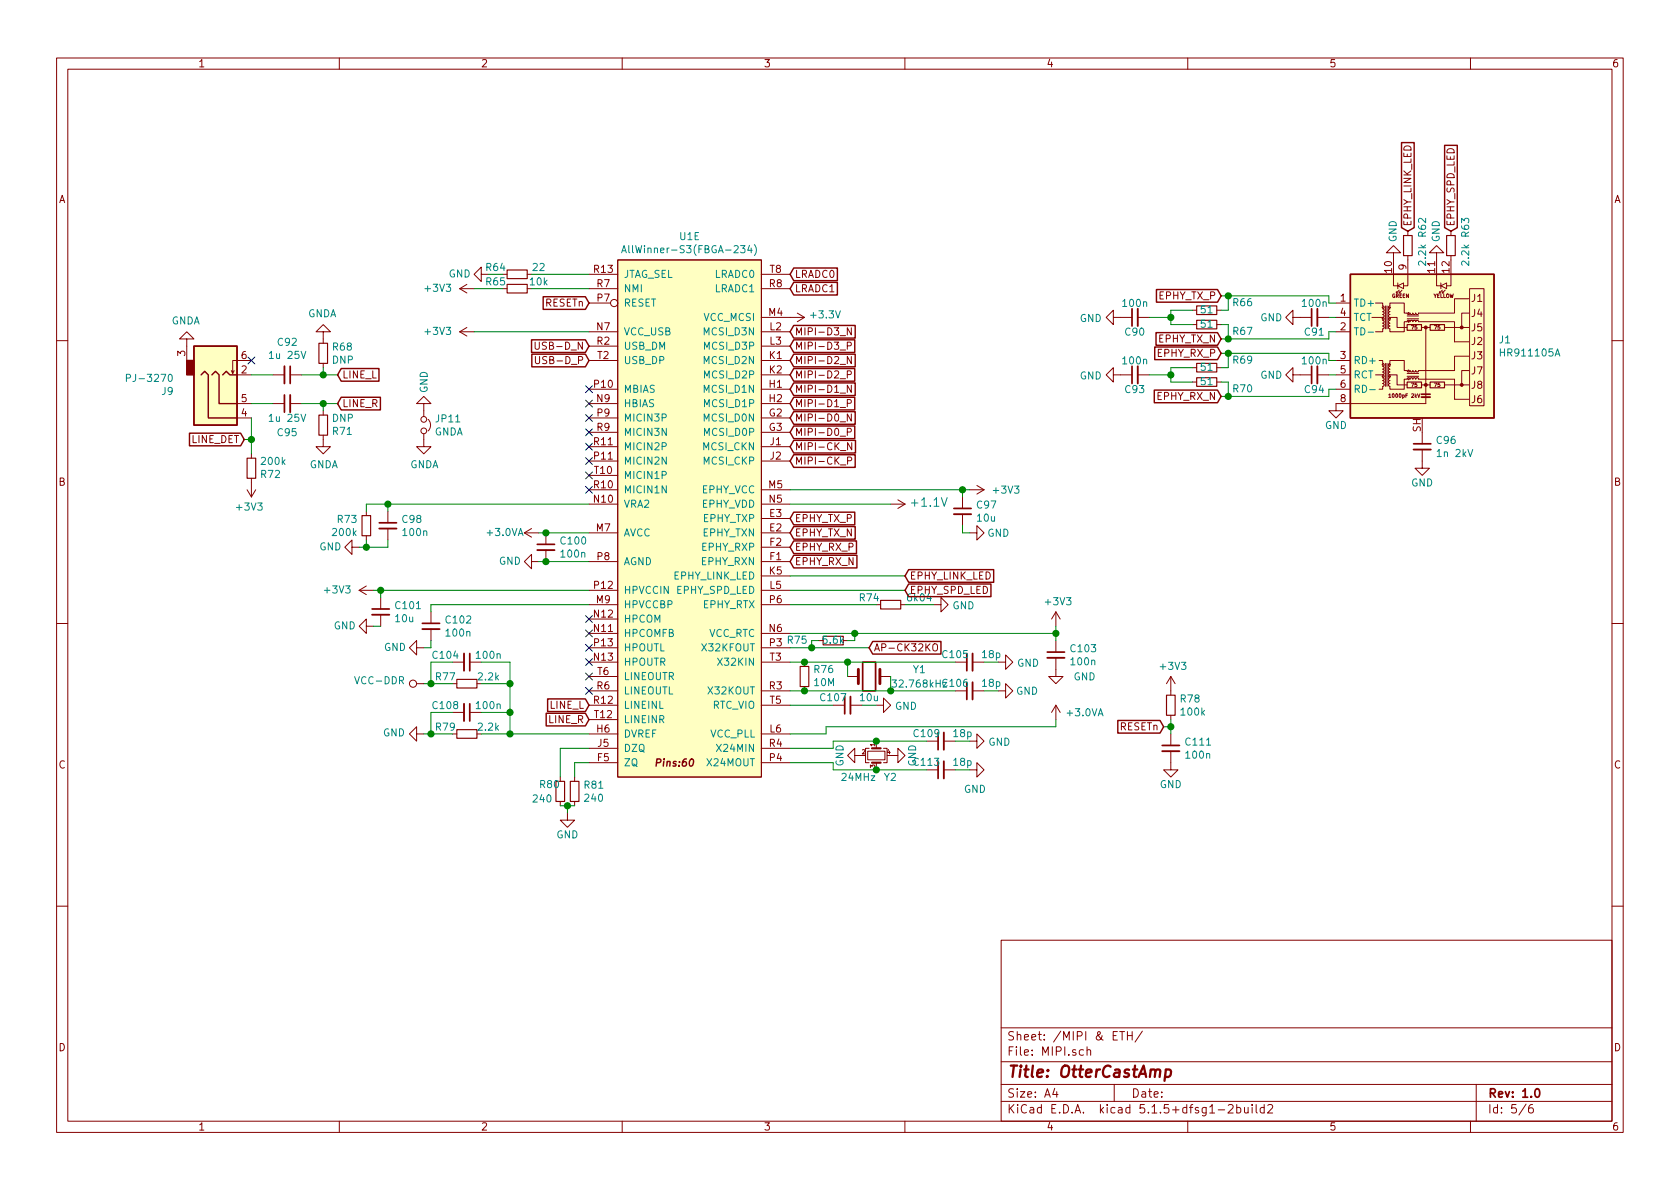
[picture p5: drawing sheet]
<svg xmlns="http://www.w3.org/2000/svg" width="297mm" height="210mm" viewBox="0 0 297 210" stroke-linecap="round" stroke-linejoin="round" font-family="sans-serif">
<g fill="none" stroke="#840000" stroke-width=".18">
<path d="M10 10.3h277v189.9h-277zM12 12.2h273v186.1h-273zM60 10.3v1.9M110 10.3v1.9M160 10.3v1.9M210 10.3v1.9M260 10.3v1.9M33 59.9h1.3l-1.3-1.2-1.3 1.2h1.3v3.8M57.1 58.7h1.3l-1.3-1.3-1.2 1.3h1.2v2M81.3 58.7h2.5M81.3 51l1.2 .8M81.3 51h2.5"/>
<path d="M81.3 58.7l1.2 .7M82.5 50.3l-1.2 .7M82.5 57.9l-1.2 .8M85.1 48.5v1.3l-1.3-1.3 1.3-1.3v1.3h1.3M93.2 51h.8M93.2 48.5h.8M104.1 53.6h3.8M104.1 58.7h5.1M104.1 51h5.1M104.1 48.5h5.1M109.2 46h25.4v91.4h-25.4zM134.6 56.1h7.6"/>
<path d="M134.6 58.7h5.1M134.6 51h5.1M134.6 48.5h5.1M141 55.4l1.2 .7M142.2 56.1l-1.2 .8M150.5 58v1.2l-.7-1.2v1.2M196.8 56.1v-1.2l-1.2 1.2 1.2 1.3v-1.3h3.4M201.2 56.1h2M210.8 57.4h.8M210.8 54.9h.8M215.1 57.4h.8M215.1 54.9h.8"/>
<path d="M228.6 56.1v-1.2l-1.3 1.2 1.3 1.3v-1.3h3.3M232.9 56.1h2M236.2 56.1h2.6M236.2 53.6h2.6M236.2 58.7h2.6M242.6 56.1h1.9M243.2 53.6h1.3v.5l.2 .2v.2l-.2 .1 .2 .2v.2l-.2 .1 .2 .2v.2l-.2 .1 .2 .1v.3l-.2 .1M244.5 56.1l.2 .2v.2l-.2 .1 .2 .2v.2l-.2 .1 .2 .2v.2l-.2 .2 .2 .1v.2l-.2 .2v.5h-1.3M245 54.1v4.1M245.2 54.1v4.1M245.7 56.1l-.2 .2v.2l.2 .1-.2 .2v.2l.2 .1-.2 .2v.2l.2 .2-.2 .1v.2l.2 .2v.5h2.6v-1.8h.5l.2-.3 .2 .1 .1 .2 .2-.3 .2 .1 .1 .2 .2-.3 .2 .1 .1 .2 .2-.3 .2 .1 .1 .2h6.4v3.5h2.5M245.7 56.1h1.3v1.8h1.8"/>
<path d="M246.4 48.5v2h.7M246.4 44.7h1.2l-1.2-1.3-1.3 1.3h1.3v1.3M246.9 51.6v.2h.2M247.1 50.5l1.1-.5v1zM247.1 50v1M247.4 51.6v.2h.2M247.4 51.3l-.5 .5M247.9 51.3l-.5 .5M248.8 56.4h2M248.8 55.9h2M248.9 45.2v5.3h-.7M248.9 40.9v.8"/>
<path d="M251.5 57.9h.6v13.5h-15.9v1.2h-1.3l1.3 1.3 1.3-1.3h-1.3M252.1 57.9h.8M254 48.5v2h.8M254 44.7h1.3l-1.3-1.3-1.3 1.3h1.3v1.3M254.5 51.6v.2h.3M254.8 50.5l1-.5v1zM254.8 50v1M255 51.6v.2h.3M255 51.3l-.5 .5M255.4 57.9h4.3M255.5 51.3l-.5 .5M256.5 48.5v2h-.7"/>
<path d="M256.5 40.9v.8M256.5 45.2v.8M259.7 52.8h-2.5v2.6h-6.4l-.2 .2h-.2l-.1-.2-.2 .2h-.2l-.1-.2-.1 .2h-.2l-.2-.2-.1 .2h-.2l-.2-.2h-.5v-1.8h-2.6v.5l-.2 .2v.2l.2 .1-.2 .2v.2l.2 .1-.2 .2v.2l.2 .1-.2 .1v.3l.2 .1M259.7 55.4h-1.3v2.5M259.8 51h2.6v20.7h-2.6zM10 60.2h2M41.4 65.5l-.3 .5M41.9 66.3h2.5M41.9 71.4h2.5M41.9 73.9h2.5M44.4 63.7h-3.3v2.3l-.2-.5M48.3 66.3h2"/>
<path d="M48.3 71.4h2M51.3 66.3h2M51.3 71.4h2M57.1 77v2h1.3l-1.3 1.3-1.2-1.3h1.2M57.1 64.3v.7M57.1 72.6v.8M74.9 76.7v2.3h1.3l-1.3 1.3-1.2-1.3h1.2M74.9 71.4h-1.2l1.2-1.3 1.3 1.3h-1.3v2.3M75.7 74.2a1.41 1.41 0 0 1 0 2M94.6 60.5v1l.3 .3 .3-.1 .2-.2v-1M94.7 63v1.1l.2 .2h.4l.1-.2v-1.1M104.1 71.4h5.1"/>
<path d="M104.1 63.7h5.1M104.1 68.8h5.1M104.1 73.9h5.1M104.1 76.4h5.1M104.1 79h5.1M104.1 61.2h5.1M134.6 66.3h5.1M134.6 71.4h5.1M134.6 63.7h5.1M134.6 68.8h5.1M134.6 73.9h5.1M134.6 76.4h5.1"/>
<path d="M134.6 79h5.1M134.6 61.2h5.1M149.8 71.3h.6l.1-.5-.2-.1h-.5v1.2M149.8 76.4l.6-.1 .1-.4-.2-.2h-.5v1.3M149.8 66.2h.6l.1-.5-.2-.1h-.5v1.2M149.8 61.2l.6-.1 .1-.5-.2-.1h-.5v1.3M150.5 73.2v1.3l-.7-1.3v1.3M150.5 68.1v1.3l-.7-1.3v1.3M150.5 63v1.3l-.7-1.3v1.3M150.6 78.3v1.2l-.7-1.2v1.2M196.8 66.3v-1.3l-1.2 1.3 1.2 1.3v-1.3h3.4M201.2 66.3h2"/>
<path d="M210.8 65h.8M210.8 67.6h.8M215.1 65h.8M215.1 67.6h.8M228.6 66.3v-1.3l-1.3 1.3 1.3 1.3v-1.3h3.3M232.9 66.3h2M236.2 66.3h2.6M236.2 63.7h2.6M236.2 68.8h2.6M243.2 66.3h1.3M243.8 63.7h.7v.6l.2 .1v.2l-.2 .2 .2 .1v.2l-.2 .2 .2 .2v.2l-.2 .1 .2 .1v.2l-.2 .2M244.5 66.3l.2 .2v.2l-.2 .1 .2 .2v.2l-.2 .1 .2 .2v.2l-.2 .1 .2 .1v.2l-.2 .2v.5h-.7"/>
<path d="M245 64.3v4M245.2 64.3v4M245.5 69.8l.2-.2v.7M245.5 70.3h.4M245.7 66.3l-.2 .2v.2l.2 .1-.2 .2v.2l.2 .1-.2 .2v.2l.2 .1-.2 .2v.2l.2 .1v.5h2.6v-1.7h.5l.2-.3h.2l.1 .3 .2-.3h.2l.1 .3 .2-.3h.2l.1 .3 .2-.3h.2l.1 .3h6.4v3.5h2.5M245.7 66.3h1.3v1.8h1.8M248.8 66.5h2M248.8 66h2M250.6 69.6l.3 .7 .2-.7M251.3 68.1h1.6M251.5 79.5v3.3h-1.3l1.3 1.3 1.2-1.3h-1.2M251.5 76.4v2.1"/>
<path d="M255.4 68.1h4.3M259.7 63h-2.5v2.5h-6.4l-.2 .3h-.2l-.1-.3-.2 .3h-.2l-.1-.3-.1 .3h-.2l-.2-.3-.1 .3h-.2l-.2-.3h-.5v-1.8h-2.6v.6l-.2 .1v.2l.2 .2-.2 .1v.2l.2 .2-.2 .2v.2l.2 .1-.2 .1v.2l.2 .2M259.7 65.5h-1.3v2.6M285 60.2h2M43.7 86.6l.7 1.3M44.4 80.3v.7M44.4 84.6v3.3M45.2 86.6l-.8 1.3M62.2 96.8v1.2l-1.2-1.2 1.2-1.3v1.3h1.3M64.8 90.4v.8M64.8 94.7v.8M68.6 90.4v2.1"/>
<path d="M68.6 93.5v2M92.7 94.2h2.5M92.7 94.2l1.3 .8M94 99.3v1.3l-1.3-1.3 1.3-1.3v1.3h1.2M94 93.5l-1.3 .7M96.5 94.2v2.1M96.5 97.3v2M104.1 86.6h5.1M104.1 94.2h5.1M104.1 99.3h5.1M104.1 81.5h5.1M104.1 89.1h5.1"/>
<path d="M104.1 84.1h5.1M134.6 86.6h5.1M134.6 94.2h5.1M134.6 91.7h5.1M134.6 99.3h5.1M134.6 96.8h5.1M134.6 81.5h5.1M134.6 89.1h5.1M149.9 81.5l.6-.1 .1-.2-.1-.3-.2-.1h-.4v1.3M157.5 89.1h2.5M158.7 88.4l1.3 .7M160 89.1l-1.3 .8"/>
<path d="M170.2 87.9v2M170.2 90.9v2.1M171.4 94.2h1.3v1.3l1.3-1.3-1.3-1.2v1.2M171.4 86.6h2.6M172.7 85.8l1.3 .8M174 86.6l-1.3 .8M10 110.3h2M63.5 104.4l1.3 .8M63.5 104.4h2.5M64.8 110.7v1.3l-1.3-1.3 1.3-1.2v1.2h1.2M64.8 103.6l-1.3 .8M67.3 105.7v2"/>
<path d="M67.3 108.7v2M73.7 114.5v1.3l-1.3-1.3 1.3-1.2v1.2h1.2M76.2 108.2v2M76.2 111.2v2.1M80 117.1h2M83.1 117.1h2M104.1 117.1h5.1M104.1 119.6h5.1M104.1 104.4h5.1M104.1 106.9h5.1M104.1 112h5.1M104.1 109.5h5.1"/>
<path d="M104.1 114.5h5.1M134.6 117.1h5.1M134.6 104.4h5.1M134.6 101.8h5.1M134.6 106.9h5.1M134.6 112h5.1M134.6 114.5h5.1M142.2 117.1v.8M144.8 113.3h.7M149.1 113.3h.8M149.9 119.6h1.9M155.6 119.6h1.9"/>
<path d="M159.3 106.9h.7M165 114a.45 .45 0 0 1 .7 0 .88 .88 0 0 1-.2 1.1h-.4a1.07 1.07 0 0 1-.1-1.1zM165.1 106.9h1.3v1.3l1.2-1.3-1.2-1.2v1.2M168.9 117.1h2M172 117.1h2M176.5 117.1h1.3v1.3l1.3-1.3-1.3-1.3v1.3M186.7 116.3v3.3h-1.3l1.3 1.3 1.3-1.3h-1.3M186.7 108.2v2.5M186.7 113.3v2M186.7 108.2l-.8 1.3M186.7 108.2l.8 1.3M207 119.6v3.3"/>
<path d="M207 119.6l-.8 1.3M207 119.6l.8 1.3M285 110.3h2M73.7 129.8v1.3l-1.3-1.3 1.3-1.3v1.3h1.2M73.7 120.9h1.2M80 126h2M83.1 126h2M99.1 137.4v.8M101.6 137.4v.8M104.1 124.7h5.1M104.1 122.2h5.1M104.1 134.9h5.1"/>
<path d="M104.1 129.8h5.1M104.1 132.3h5.1M104.1 127.2h5.1M134.6 124.7h5.1M134.6 122.2h5.1M134.6 134.9h5.1M134.6 129.8h5.1M134.6 132.3h5.1M142.2 121.4v.8M147.3 124.7h2.1M150.4 124.7h2M151.1 133.6v1.3l-1.2-1.3 1.2-1.3v1.3h1.3"/>
<path d="M153.4 132.8h3.1v1.6h-3.1zM153.7 132.3h-.7v2.6h.7M154.9 124.7h1.3v1.3l1.3-1.3-1.3-1.3v1.3M154.9 131.1v1.2M154.9 134.9v1.2M156.2 132.3h.6v2.6h-.6M157.5 133.6h1.2v1.3l1.3-1.3-1.3-1.3v1.3M163.8 131.1h2.1M163.8 136.1h2.1M166.9 131.1h2M166.9 136.1h2M171.4 131.1h1.3v1.2l1.3-1.2-1.3-1.3v1.3"/>
<path d="M171.4 136.1h1.3v1.3l1.3-1.3-1.3-1.2v1.2M172 122.2h2M176.5 122.2h1.3v1.2l1.3-1.2-1.3-1.3v1.3M186.7 124.7v2.5M186.7 124.7l-.8 1.3M186.7 124.7l.8 1.3M207 132.8v3.3h-1.3l1.3 1.3 1.3-1.3h-1.3M207 126.5v.7M207 129.8v2M99.1 141.7v.8M100.3 143.8v1.2h-1.2l1.2 1.3 1.3-1.3h-1.3M101.6 141.7v.8"/>
<path d="M10 160.2h2M177 166.3h108v32h-108zM285 160.2h2M60 198.3v1.9M110 198.3v1.9M160 198.3v1.9M177 194.8h108M177 191.8h108M177 187.8h108M177 181.8h108M186.5 192.5l-.4 1h1M186.8 193v1"/>
<path d="M191.6 185.7l-.5-.1-.3 .3 .1 .6 .2 .1 .5-.1M192.2 185.7l.2-.1 .4 .1v.9M192.2 185.1v1.5M197 191.8v3M198 182.4h.8M198.4 182.4v1.5M199.3 182.4v1.5M199.3 183.1h.9M200.2 182.4v1.5M202 182.3l-1.3 2M210 198.3v1.9M215.4 196.3h1.1"/>
<path d="M217.2 195.5l.2-.2h.4l.2 .5-.9 1h.9M218.7 195.9l.4-.1 .3 .3-.1 .6h-.6M218.7 195.3v1.5M220 195.8l.1 .9 .3 .1 .3-.1M220.7 195.8v1M221.4 195.3v.2M221.4 195.8v1M222.1 195.3v1.3l.2 .2M223.5 195.9l-.4-.1-.3 .3 .1 .6 .2 .1 .4-.1M223.5 195.3v1.5M224.2 195.5l.2-.2h.3l.3 .5-.9 1h.9M260 198.3v1.9"/>
<path d="M261 191.8v6.5M269.8 195.2l-1.2 2M271 195.3a.62 .62 0 0 0-.7 .7v.7l.3 .1 .4-.1 .1-.5-.1-.2-.4-.1-.3 .3"/>
<circle cx="108.6" cy="53.6" r=".63"/>
<circle cx="74.9" cy="74.2" r=".51"/>
<circle cx="74.9" cy="76.2" r=".51"/>
<circle cx="73" cy="120.9" r=".63"/>
</g>
<g fill="none" stroke="#840000" stroke-width=".3">
<path d="M200.2 54.6v3.1M231.9 54.6v3.1M50.3 69.8v3.1M51.3 64.8v3M200.2 64.8v3M231.9 64.8v3M249.9 78.5h3.1M251.3 69.7h1.6M67.1 92.5h3M95 96.3h3M168.7 89.9h3M65.8 107.7h3"/>
<path d="M74.7 110.2h3M83.1 115.6v3M152.5 117.1h2.3v5.1h-2.3zM170.9 115.6v3M185.2 115.3h3M83.1 124.5v3M149.4 123.2v3M165.9 129.5v3.1M165.9 134.6v3.1M170.9 120.6v3.1M205.5 131.8h3M271.5 192.7l.2-.2a.81 .81 0 0 1 .6 .6 .81 .81 0 0 1-.3 .8l-.1 .1a.79 .79 0 0 1-.4-1.3z"/>
</g>
<path d="M206.1 189.2a.68 .68 0 0 1 .9 .1v.8a.66 .66 0 0 1-1 .2M206.1 189.1l-.2 2" fill="none" stroke="#840000" stroke-width=".41"/>
<g fill="none" stroke="#840000" stroke-width=".33">
<path d="M201.2 54.6v3.1M232.9 54.6v3.1M50.3 64.8v3M51.3 69.8v3.1M201.2 64.8v3M232.9 64.8v3M249.9 79.5h3.1M251.3 70.2h1.6M67.1 93.5h3M95 97.3h3M168.7 90.9h3M65.8 108.7h3"/>
<path d="M74.7 111.2h3M82 115.6v3M172 115.6v3M185.2 116.3h3M82 124.5v3M150.4 123.2v3M166.9 129.5v3.1M166.9 134.6v3.1M172 120.6v3.1M205.5 132.8h3"/>
</g>
<g fill="none" stroke="#840000" stroke-width=".2">
<path d="M89.7 50.3h3.5v1.5h-3.5zM89.7 47.7h3.5v1.6h-3.5zM211.6 56.6h3.5v1.6h-3.5zM211.6 54.1h3.5v1.5h-3.5zM248.2 41.7h1.5v3.5h-1.5zM248.8 57.4h2.5v1h-2.5zM252.9 57.4h2.5v1h-2.5zM255.8 41.7h1.5v3.5h-1.5zM56.4 73.4h1.5v3.6h-1.5zM56.4 60.7h1.5v3.6h-1.5zM211.6 64.3h3.5v1.5h-3.5zM211.6 66.8h3.5v1.5h-3.5z"/>
<path d="M248.8 67.6h2.5v1h-2.5zM252.9 67.6h2.5v1h-2.5zM43.7 81h1.5v3.6h-1.5zM64 91.2h1.5v3.5h-1.5zM141.5 117.9h1.5v3.5h-1.5zM145.5 112.5h3.6v1.5h-3.6zM155.7 106.2h3.6v1.5h-3.6zM80.8 129h3.5v1.6h-3.5zM80.8 120.1h3.5v1.6h-3.5zM98.3 138.2h1.5v3.5h-1.5zM100.8 138.2h1.6v3.5h-1.6zM206.2 122.9h1.6v3.6h-1.6z"/>
</g>
<path d="M154.2 132.3h1.5M154.2 134.9h1.5" fill="none" stroke="#840000" stroke-width=".38"/>
<path d="M151.8 118.4v2.5M155.6 118.4v2.5" fill="none" stroke="#840000" stroke-width=".51"/>
<path d="M109.9 44.7l.4-1.3 .4 1.3M110 44.3h.6M132.5 43.4l-.3 .9h.8M132.8 43.9v.8M133.4 43.3a1.47 1.47 0 0 1 0 1.9M241.9 58.7h.9M22.4 66.8h.6l.1-.2-.1-.3-.2-.1h-.4v1.3M29.8 66.3l.2-.1a.69 .69 0 0 1 .5 .6 .69 .69 0 0 1-.5 .7l-.2-.2-.1-.3zM242.2 68.9h1M157.7 120.2h.8l-.4 .5 .3 .1v.6l-.2 .1-.5-.1" fill="none" stroke="#008484" stroke-width=".18"/>
<g fill="#ffffc2" stroke="#ffffc2" stroke-width=".18">
<path d="M238.8 48.5h25.4v25.4h-25.4z"/>
<path d="M34.3 61.2h7.6v14h-7.6z"/>
<path d="M109.2 46h25.4v91.4h-25.4z"/>
</g>
<g fill="none" stroke="#840000" stroke-width=".25">
<path d="M247.8 25.2h2.2v15.1l-1.1 .6-1.1-.6zM255.4 25.7h2.3v14.6l-1.2 .6-1.1-.6zM96 52.5h7.5l.6 1.1-.6 1.1h-7.5zM140.3 57.6h10.9v2.2h-10.9l-.6-1.1zM140.3 49.9h7.8v2.3h-7.8l-.6-1.2zM140.3 47.4h7.8v2.2h-7.8l-.6-1.1zM204.4 58.8h10.9l.6 1.1-.6 1.2h-10.9zM204.5 51.2h10.8l.6 1.1-.6 1.1h-10.8zM238.8 48.5h25.4v25.4h-25.4zM33.5 76.6h9l.7 1.1-.7 1.1h-9zM34.3 61.2h7.6v14h-7.6zM35.6 66.3l.6-.6 .6 .6v7.6h5.1"/>
<path d="M37.5 66.3l.6-.6 .6 .6v5.1h3.2M39.4 66.3l.6-.6 .6 .6h1.3M60.3 70.3h7v2.2h-7l-.6-1.1zM60.3 65.2h6.7v2.2h-6.7l-.6-1.1zM94 60.1h9.5l.6 1.1-.6 1.1h-9.5zM94 62.6h9.5l.6 1.1-.6 1.2h-9.5zM140.3 70.3h10.8v2.2h-10.8l-.6-1.1zM140.3 72.8h10.9v2.2h-10.9l-.6-1.1zM140.3 75.3h10.8v2.3h-10.8l-.6-1.2zM140.3 77.9h11v2.2h-11l-.6-1.1zM140.3 67.7h10.9v2.2h-10.9l-.6-1.1zM140.3 65.2h10.8v2.2h-10.8l-.6-1.1z"/>
<path d="M140.3 62.6h10.9v2.3h-10.9l-.6-1.2zM140.3 60.1h10.8v2.2h-10.8l-.6-1.1zM204.1 69h11.2l.6 1.1-.6 1.1h-11.2zM204.2 61.4h11.1l.6 1.1-.6 1.1h-11.1zM140.3 90.6h10.8v2.2h-10.8l-.6-1.1zM140.3 93.1h10.9v2.2h-10.9l-.6-1.1zM140.3 95.7h11.1v2.2h-11.1l-.6-1.1zM140.3 98.2h11.2v2.2h-11.2l-.6-1.1zM140.3 80.4h10.9v2.2h-10.9l-.6-1.1zM154.3 113.4h12.1v2.3h-12.1l-.6-1.2zM160.7 103.3h14.5v2.2h-14.5l-.7-1.1zM160.7 100.7h15v2.3h-15l-.7-1.2z"/>
<path d="M96.6 126.1h6.9l.6 1.1-.6 1.2h-6.9zM96.8 123.6h6.7l.6 1.1-.6 1.1h-6.7zM197.6 127.4h7.5l.6 1.1-.6 1.1h-7.5z"/>
</g>
<g fill="#840000" stroke="#840000" stroke-width=".18">
<circle cx="258.4" cy="68.1" r=".25"/>
<circle cx="258.4" cy="57.9" r=".25"/>
<circle cx="252.1" cy="68.1" r=".25"/>
<circle cx="252.1" cy="57.9" r=".25"/>
<circle cx="249" cy="67.1" r=".08"/>
<circle cx="249" cy="65.5" r=".08"/>
<circle cx="249" cy="56.9" r=".08"/>
<circle cx="249" cy="55.3" r=".08"/>
<circle cx="245.8" cy="66.5" r=".08"/>
<circle cx="245.8" cy="64.5" r=".08"/>
<circle cx="245.8" cy="56.4" r=".08"/>
<circle cx="245.8" cy="54.4" r=".08"/>
<circle cx="244.4" cy="66.5" r=".08"/>
<circle cx="244.4" cy="64.5" r=".08"/>
<circle cx="244.4" cy="56.4" r=".08"/>
<circle cx="244.4" cy="54.4" r=".08"/>
</g>
<path d="M33 63.7h1.3v2.6h-1.3z" fill="#840000" stroke="#840000" stroke-width=".25"/>
<g fill="none" stroke="#008400" stroke-width=".18">
<path d="M83.8 58.7h20.3M83.8 51h5.1M94 48.5h10.1M94 51h10.1M203.2 56.1h3.8M210.8 54.9h-3.8v2.5h3.8M215.9 52.3h19v1.3h1.3M215.9 57.4h1.3v2.5M217.2 52.3v2.6h-1.3M234.9 56.1h1.3M236.2 58.7h-1.3v1.2h-19M43.2 77.7h1.2"/>
<path d="M44.4 66.3h3.9M44.4 71.4h3.9M44.4 73.9v6.4M53.3 66.3h6.4M53.3 71.4h6.4M57.1 65v1.3M57.1 71.4v1.2M203.2 66.3h3.8M210.8 65h-3.8v2.6h3.8M215.9 62.5h19v1.2h1.3M215.9 67.6h1.3v2.5M217.2 62.5v2.5h-1.3"/>
<path d="M234.9 66.3h1.3M236.2 68.8h-1.3v1.3h-19M64.8 95.5v1.3M68.6 95.5v1.3h-5.1M68.6 89.1v1.3M95.2 94.2h8.9M95.2 99.3h8.9M104.1 89.1h-39.3v1.3M139.7 86.6h31.7M139.7 89.1h17.8M170.2 93v1.2h1.2M170.2 86.6v1.3"/>
<path d="M66 104.4h38.1M66 110.7h1.3M67.3 104.4v1.3M76.2 113.3v1.2h-1.3M80 117.1h-3.8v3.8M85.1 117.1h5.1v12.7M104.1 106.9h-27.9v1.3M139.7 106.9h15.2M139.7 114.5h14M139.7 117.1h29.2M139.7 104.4h20.3M139.7 112h47"/>
<path d="M139.7 101.8h20.3M144.8 113.3h-1.3v1.2M149.9 117.1v2.5M151.1 112v1.3h-1.2M157.5 119.6v2.6M160 106.9h5.1M186.7 110.7v2.6M74.9 120.9h5.1M74.9 129.8h5.1M80 126h-3.8v3.8M85.1 120.9h5.1M85.1 126h5.1"/>
<path d="M85.1 129.8h19M104.1 134.9h-2.5v2.5M104.1 132.3h-5v5.1M139.7 134.9h7.6v1.2h16.5M139.7 124.7h7.6M139.7 122.2h29.2M152.4 124.7h2.5M163.8 131.1h-16.5v1.2h-7.6M186.7 127.2v1.3h-40.7v1.3h-6.3M205.7 128.5h1.3M207 127.2v2.6M99.1 142.5h2.5"/>
<path d="M100.3 142.5v1.3"/>
</g>
<g fill="#008400" stroke="#008400" stroke-width=".25">
<circle cx="170.2" cy="86.6" r=".51"/>
<circle cx="90.2" cy="126" r=".51"/>
<circle cx="217.2" cy="62.5" r=".51"/>
<circle cx="44.5" cy="77.7" r=".51"/>
<circle cx="68.6" cy="89.1" r=".51"/>
<circle cx="76.2" cy="129.8" r=".51"/>
<circle cx="154.9" cy="131.1" r=".51"/>
<circle cx="154.9" cy="136.1" r=".51"/>
<circle cx="90.2" cy="129.8" r=".51"/>
<circle cx="186.7" cy="112" r=".51"/>
<circle cx="96.5" cy="99.3" r=".51"/>
<circle cx="96.5" cy="94.2" r=".51"/>
<circle cx="217.2" cy="70.1" r=".51"/>
<circle cx="217.2" cy="59.9" r=".51"/>
<circle cx="100.3" cy="142.5" r=".51"/>
<circle cx="217.2" cy="52.3" r=".51"/>
<circle cx="207" cy="56.1" r=".51"/>
<circle cx="143.5" cy="114.5" r=".51"/>
<circle cx="142.2" cy="122.2" r=".51"/>
<circle cx="64.8" cy="96.8" r=".51"/>
<circle cx="142.2" cy="117.1" r=".51"/>
<circle cx="67.3" cy="104.4" r=".51"/>
<circle cx="207" cy="128.5" r=".51"/>
<circle cx="57.2" cy="66.3" r=".51"/>
<circle cx="151.1" cy="112" r=".51"/>
<circle cx="149.9" cy="117.1" r=".51"/>
<circle cx="157.5" cy="122.2" r=".51"/>
<circle cx="90.2" cy="120.9" r=".51"/>
<circle cx="207" cy="66.3" r=".51"/>
<circle cx="57.2" cy="71.4" r=".51"/>
<circle cx="76.2" cy="120.9" r=".51"/>
</g>
<g fill="none" stroke="#000084" stroke-width=".18">
<path d="M43.8 63.1l1.3 1.3M45.1 63.1l-1.3 1.3M103.5 70.8l1.2 1.2M103.5 68.2l1.2 1.2M103.5 78.4l1.2 1.2M103.5 75.8l1.2 1.3M103.5 73.3l1.2 1.2M104.7 70.8l-1.2 1.2M104.7 68.2l-1.2 1.2M104.7 78.4l-1.2 1.2M104.7 75.8l-1.2 1.3M104.7 73.3l-1.2 1.2"/>
<path d="M103.5 86l1.2 1.2M103.5 80.9l1.2 1.2M103.5 83.5l1.2 1.2M104.7 86l-1.2 1.2M104.7 80.9l-1.2 1.2M104.7 83.5l-1.2 1.2M103.5 108.9l1.2 1.2M103.5 111.4l1.2 1.2M103.5 113.9l1.2 1.3M103.5 116.5l1.2 1.2M103.5 119l1.2 1.2M104.7 108.9l-1.2 1.2"/>
<path d="M104.7 111.4l-1.2 1.2M104.7 113.9l-1.2 1.3M104.7 116.5l-1.2 1.2M104.7 119l-1.2 1.2M103.5 121.6l1.2 1.2M104.7 121.6l-1.2 1.2"/>
</g>
<text font-size="2.8" fill="#840000" x="178" y="190.5">Title: OtterCastAmp</text>
<text font-size="2.1" fill="#008484" x="161.4" y="89.6">+1.1V</text>
<g font-size="2.1" fill="#840000">
<text x="178" y="184">Sheet: /MIPI &amp; ETH/</text>
<text x="178" y="186.7">File: MIPI.sch</text>
<text x="178" y="196.9">KiCad E.D.A. kicad 5.1.5+dfsg1-2build2</text>
<text x="178" y="194.1">Size: A4</text>
<text x="200" y="194.1">Date:</text>
<text x="263" y="194.1">Rev: 1.0</text>
<text x="263" y="196.9">Id: 5/6</text>
</g>
<g font-size="1.8" fill="#840000">
<text x="35" y="11.9">1</text>
<text x="85" y="11.9">2</text>
<text x="135" y="11.9">3</text>
<text x="185" y="11.9">4</text>
<text x="235" y="11.9">5</text>
<text x="285" y="11.9">6</text>
<text x="10.4" y="35.9">A</text>
<text x="285.4" y="35.9">A</text>
<text x="249.6" y="40.1" transform="rotate(-90 249.6 40.1)">EPHY_LINK_LED</text>
<text x="257.2" y="40.1" transform="rotate(-90 257.2 40.1)">EPHY_SPD_LED</text>
<text x="248.7" y="47.7" transform="rotate(-90 248.7 47.7)">9</text>
<text x="105.1" y="48.3">R13</text>
<text x="105.6" y="50.8">R7</text>
<text x="105.6" y="53.3">P7</text>
<text x="136" y="50.8">R8</text>
<text x="136.1" y="48.3">T8</text>
<text x="140.5" y="51.7">LRADC1</text>
<text x="140.5" y="49.1">LRADC0</text>
<text x="204.9" y="53">EPHY_TX_P</text>
<text x="237" y="53.3">1</text>
<text x="246.1" y="48.2" transform="rotate(-90 246.1 48.2)">10</text>
<text x="253.7" y="48.2" transform="rotate(-90 253.7 48.2)">11</text>
<text x="256.3" y="48.2" transform="rotate(-90 256.3 48.2)">12</text>
<text x="260.2" y="53.4">J1</text>
<text x="96.4" y="54.2">RESETn</text>
<text x="105.6" y="58.4">N7</text>
<text x="135.9" y="55.9">M4</text>
<text x="136.1" y="58.4">L2</text>
<text x="140.5" y="59.3">MIPI-D3_N</text>
<text x="237" y="58.4">2</text>
<text x="237" y="55.9">4</text>
<text x="260.2" y="56.1">J4</text>
<text x="260.2" y="58.6">J5</text>
<text x="32.8" y="63" transform="rotate(-90 32.8 63)">3</text>
<text x="42.7" y="63.5">6</text>
<text x="95.5" y="61.8">USB-D_N</text>
<text x="95.6" y="64.4">USB-D_P</text>
<text x="105.6" y="61">R2</text>
<text x="105.7" y="63.5">T2</text>
<text x="136" y="63.5">K1</text>
<text x="136.1" y="61">L3</text>
<text x="140.5" y="64.4">MIPI-D2_N</text>
<text x="140.5" y="61.8">MIPI-D3_P</text>
<text x="204.7" y="63.1">EPHY_RX_P</text>
<text x="204.8" y="60.6">EPHY_TX_N</text>
<text x="237" y="63.5">3</text>
<text x="260.2" y="61">J2</text>
<text x="260.2" y="63.5">J3</text>
<text x="42.7" y="66">2</text>
<text x="42.7" y="71.1">5</text>
<text x="60.5" y="66.9">LINE_L</text>
<text x="105.1" y="68.6">P10</text>
<text x="105.6" y="71.1">N9</text>
<text x="136" y="68.6">H1</text>
<text x="136" y="71.1">H2</text>
<text x="136" y="66">K2</text>
<text x="140.5" y="69.5">MIPI-D1_N</text>
<text x="140.5" y="66.9">MIPI-D2_P</text>
<text x="204.6" y="70.7">EPHY_RX_N</text>
<text x="237" y="66">5</text>
<text x="237" y="68.6">6</text>
<text x="237" y="71.1">8</text>
<text x="260.2" y="71.3">J6</text>
<text x="260.2" y="66.2">J7</text>
<text x="260.2" y="68.8">J8</text>
<text x="42.7" y="73.7">4</text>
<text x="60.5" y="72">LINE_R</text>
<text x="105.6" y="76.2">R9</text>
<text x="105.6" y="73.7">P9</text>
<text x="136" y="73.7">G2</text>
<text x="136" y="76.2">G3</text>
<text x="140.5" y="72">MIPI-D1_P</text>
<text x="140.5" y="74.5">MIPI-D0_N</text>
<text x="140.5" y="77.1">MIPI-D0_P</text>
<text x="251.2" y="76.4" transform="rotate(-90 251.2 76.4)">SH</text>
<text x="33.8" y="78.4">LINE_DET</text>
<text x="105.1" y="78.7">R11</text>
<text x="105.1" y="81.3">P11</text>
<text x="105.2" y="83.8">T10</text>
<text x="136.2" y="78.7">J1</text>
<text x="136.2" y="81.3">J2</text>
<text x="140.5" y="79.6">MIPI-CK_N</text>
<text x="140.5" y="82.2">MIPI-CK_P</text>
<text x="10.4" y="85.9">B</text>
<text x="105.1" y="88.9">N10</text>
<text x="105.1" y="86.4">R10</text>
<text x="135.9" y="86.4">M5</text>
<text x="136" y="88.9">N5</text>
<text x="285.4" y="85.9">B</text>
<text x="105.5" y="94">M7</text>
<text x="136.1" y="94">E2</text>
<text x="136.1" y="91.4">E3</text>
<text x="140.5" y="92.3">EPHY_TX_P</text>
<text x="140.5" y="94.9">EPHY_TX_N</text>
<text x="105.6" y="99.1">P8</text>
<text x="136" y="101.6">K5</text>
<text x="136.1" y="99.1">F1</text>
<text x="136.1" y="96.5">F2</text>
<text x="140.5" y="97.4">EPHY_RX_P</text>
<text x="140.5" y="99.9">EPHY_RX_N</text>
<text x="105.1" y="104.1">P12</text>
<text x="105.5" y="106.7">M9</text>
<text x="136.1" y="106.7">P6</text>
<text x="136.1" y="104.1">L5</text>
<text x="160.8" y="105">EPHY_SPD_LED</text>
<text x="160.8" y="102.5">EPHY_LINK_LED</text>
<text x="105.1" y="111.8">N11</text>
<text x="105.1" y="109.2">N12</text>
<text x="136" y="111.8">N6</text>
<text x="105.1" y="116.8">N13</text>
<text x="105.1" y="114.3">P13</text>
<text x="105.7" y="119.4">T6</text>
<text x="136.1" y="114.3">P3</text>
<text x="136.1" y="116.8">T3</text>
<text x="154.5" y="115.2">AP-CK32KO</text>
<text x="97.3" y="125.3">LINE_L</text>
<text x="105.1" y="124.5">R12</text>
<text x="105.6" y="121.9">R6</text>
<text x="136" y="121.9">R3</text>
<text x="136.1" y="124.5">T5</text>
<text x="97.1" y="127.9">LINE_R</text>
<text x="105.2" y="127">T12</text>
<text x="105.6" y="129.5">H6</text>
<text x="136.1" y="129.5">L6</text>
<text x="198" y="129.2">RESETn</text>
<text x="10.4" y="135.9">C</text>
<text x="105.7" y="134.6">F5</text>
<text x="105.7" y="132.1">J5</text>
<text x="116.2" y="135.6">Pins:60</text>
<text x="136" y="132.1">R4</text>
<text x="136.1" y="134.6">P4</text>
<text x="285.4" y="135.9">C</text>
<text x="10.4" y="185.9">D</text>
<text x="285.4" y="185.9">D</text>
<text x="35" y="199.9">1</text>
<text x="85" y="199.9">2</text>
<text x="135" y="199.9">3</text>
<text x="185" y="199.9">4</text>
<text x="235" y="199.9">5</text>
<text x="285" y="199.9">6</text>
</g>
<g font-size="1.8" fill="#008484">
<text x="252.1" y="41.9" transform="rotate(-90 252.1 41.9)">R62</text>
<text x="259.8" y="41.9" transform="rotate(-90 259.8 41.9)">R63</text>
<text x="94.3" y="47.9">22</text>
<text x="111.6" y="44.8">AllWinner-S3(FBGA-234)</text>
<text x="120.2" y="42.5">U1E</text>
<text x="246.9" y="42.8" transform="rotate(-90 246.9 42.8)">GND</text>
<text x="252.1" y="46.9" transform="rotate(-90 252.1 46.9)">2.2k</text>
<text x="254.6" y="42.8" transform="rotate(-90 254.6 42.8)">GND</text>
<text x="259.8" y="46.9" transform="rotate(-90 259.8 46.9)">2.2k</text>
<text x="75.3" y="51.6">+3V3</text>
<text x="79.3" y="49.1">GND</text>
<text x="86" y="50.5">R65</text>
<text x="93.8" y="50.5">10k</text>
<text x="110.2" y="49.1">JTAG_SEL</text>
<text x="110.2" y="51.7">NMI</text>
<text x="126.4" y="51.7">LRADC1</text>
<text x="126.4" y="49.1">LRADC0</text>
<text x="30.3" y="57.4">GNDA</text>
<text x="54.4" y="56.1">GNDA</text>
<text x="75.3" y="59.2">+3V3</text>
<text x="110.2" y="59.3">VCC_USB</text>
<text x="110.2" y="54.2">RESET</text>
<text x="124.5" y="56.8">VCC_MCSI</text>
<text x="124.7" y="59.3">MCSI_D3N</text>
<text x="143.5" y="56.3">+3.3V</text>
<text x="190.9" y="56.9">GND</text>
<text x="198.7" y="54.3">100n</text>
<text x="199" y="59.4">C90</text>
<text x="212.4" y="58">51</text>
<text x="212.4" y="55.4">51</text>
<text x="218.1" y="59.2">R67</text>
<text x="218.1" y="54.1">R66</text>
<text x="222.8" y="56.8">GND</text>
<text x="230.4" y="54.3">100n</text>
<text x="230.8" y="59.4">C91</text>
<text x="239.3" y="54.2">TD+</text>
<text x="239.3" y="59.3">TD-</text>
<text x="239.3" y="56.8">TCT</text>
<text x="48" y="63.5">1u 25V</text>
<text x="49.2" y="61.2">C92</text>
<text x="58.8" y="64.3">DNP</text>
<text x="58.9" y="62">R68</text>
<text x="110.2" y="61.8">USB_DM</text>
<text x="110.2" y="64.4">USB_DP</text>
<text x="124.7" y="64.4">MCSI_D2N</text>
<text x="124.8" y="61.8">MCSI_D3P</text>
<text x="198.7" y="64.4">100n</text>
<text x="212.4" y="65.6">51</text>
<text x="218.1" y="64.3">R69</text>
<text x="230.4" y="64.4">100n</text>
<text x="239.3" y="64.4">RD+</text>
<text x="265.1" y="60.7">J1</text>
<text x="265.6" y="63">HR911105A</text>
<text x="23.1" y="67.5">PJ-3270</text>
<text x="28.7" y="69.8">J9</text>
<text x="75.6" y="69.5" transform="rotate(-90 75.6 69.5)">GND</text>
<text x="110.2" y="69.5">MBIAS</text>
<text x="124.7" y="69.5">MCSI_D1N</text>
<text x="124.8" y="66.9">MCSI_D2P</text>
<text x="190.9" y="67.1">GND</text>
<text x="199" y="69.5">C93</text>
<text x="212.4" y="68.1">51</text>
<text x="218.1" y="69.4">R70</text>
<text x="222.8" y="67">GND</text>
<text x="230.8" y="69.5">C94</text>
<text x="239.3" y="66.9">RCT</text>
<text x="239.3" y="69.5">RD-</text>
<text x="47.9" y="74.6">1u 25V</text>
<text x="49.1" y="77.1">C95</text>
<text x="58.8" y="74.6">DNP</text>
<text x="58.9" y="76.9">R71</text>
<text x="76.8" y="77">GNDA</text>
<text x="77.2" y="74.7">JP11</text>
<text x="110.2" y="72">HBIAS</text>
<text x="110.2" y="74.5">MICIN3P</text>
<text x="110.2" y="77.1">MICIN3N</text>
<text x="124.7" y="74.5">MCSI_D0N</text>
<text x="124.8" y="77.1">MCSI_D0P</text>
<text x="124.8" y="72">MCSI_D1P</text>
<text x="234.3" y="75.9">GND</text>
<text x="46.4" y="82.2">200k</text>
<text x="54.7" y="82.8">GNDA</text>
<text x="72.5" y="82.8">GNDA</text>
<text x="110.2" y="82.2">MICIN2N</text>
<text x="110.2" y="79.6">MICIN2P</text>
<text x="124.4" y="79.6">MCSI_CKN</text>
<text x="124.5" y="82.2">MCSI_CKP</text>
<text x="254.1" y="78.5">C96</text>
<text x="254.4" y="80.8">1n 2kV</text>
<text x="46.2" y="84.5">R72</text>
<text x="110.2" y="89.8">VRA2</text>
<text x="110.2" y="87.2">MICIN1N</text>
<text x="110.2" y="84.7">MICIN1P</text>
<text x="124.1" y="87.2">EPHY_VCC</text>
<text x="124.1" y="89.8">EPHY_VDD</text>
<text x="172.8" y="89.9">C97</text>
<text x="175.8" y="87.3">+3V3</text>
<text x="249.5" y="86">GND</text>
<text x="42" y="90.3">+3V3</text>
<text x="58.9" y="94.8">200k</text>
<text x="59.7" y="92.5">R73</text>
<text x="71.2" y="92.5">C98</text>
<text x="71.4" y="94.8">100n</text>
<text x="86.3" y="94.8">+3.0VA</text>
<text x="110.2" y="94.9">AVCC</text>
<text x="124.3" y="94.9">EPHY_TXN</text>
<text x="124.4" y="92.3">EPHY_TXP</text>
<text x="172.8" y="92.2">10u</text>
<text x="174.6" y="94.9">GND</text>
<text x="56.5" y="97.3">GND</text>
<text x="88.2" y="99.9">GND</text>
<text x="99.3" y="96.3">C100</text>
<text x="99.3" y="98.6">100n</text>
<text x="110.2" y="99.9">AGND</text>
<text x="124.1" y="99.9">EPHY_RXN</text>
<text x="124.2" y="97.4">EPHY_RXP</text>
<text x="57.5" y="104.9">+3V3</text>
<text x="70.1" y="107.7">C101</text>
<text x="110.2" y="107.6">HPVCCBP</text>
<text x="110.2" y="105">HPVCCIN</text>
<text x="119.2" y="102.5">EPHY_LINK_LED</text>
<text x="119.6" y="105">EPHY_SPD_LED</text>
<text x="124.3" y="107.6">EPHY_RTX</text>
<text x="152" y="106.3">R74</text>
<text x="160.6" y="106.3">6k04</text>
<text x="168.4" y="107.7">GND</text>
<text x="185" y="107">+3V3</text>
<text x="59" y="111.3">GND</text>
<text x="70" y="110">10u</text>
<text x="78.9" y="110.3">C102</text>
<text x="79" y="112.6">100n</text>
<text x="110.2" y="112.6">HPCOMFB</text>
<text x="110.2" y="110.1">HPCOM</text>
<text x="125.2" y="112.6">VCC_RTC</text>
<text x="139.3" y="113.8">R75</text>
<text x="145.6" y="113.8">5.6k</text>
<text x="67.9" y="115.1">GND</text>
<text x="76.6" y="116.5">C104</text>
<text x="84.4" y="116.5">100n</text>
<text x="110.2" y="117.7">HPOUTR</text>
<text x="110.2" y="115.2">HPOUTL</text>
<text x="124.4" y="115.2">X32KFOUT</text>
<text x="127.4" y="117.7">X32KIN</text>
<text x="144" y="119">R76</text>
<text x="161.5" y="119">Y1</text>
<text x="166.8" y="116.4">C105</text>
<text x="179.8" y="117.9">GND</text>
<text x="189.4" y="115.3">C103</text>
<text x="189.5" y="117.6">100n</text>
<text x="205.3" y="118.5">+3V3</text>
<text x="63" y="121">VCC-DDR</text>
<text x="76.6" y="125.4">C108</text>
<text x="77.1" y="120.3">R77</text>
<text x="84.4" y="125.4">100n</text>
<text x="84.6" y="120.3">2.2k</text>
<text x="110.2" y="125.3">LINEINL</text>
<text x="110.2" y="122.8">LINEOUTL</text>
<text x="110.2" y="120.3">LINEOUTR</text>
<text x="125.5" y="122.8">X32KOUT</text>
<text x="125.9" y="125.3">RTC_VIO</text>
<text x="144" y="121.3">10M</text>
<text x="145.2" y="124">C107</text>
<text x="152.1" y="124">10u</text>
<text x="158.2" y="125.5">GND</text>
<text x="158.3" y="121.6">32.768kHzC106</text>
<text x="179.7" y="122.9">GND</text>
<text x="189.8" y="120.3">GND</text>
<text x="208.8" y="124.2">R78</text>
<text x="67.7" y="130.2">GND</text>
<text x="77.1" y="129.2">R79</text>
<text x="84.6" y="129.2">2.2k</text>
<text x="110.2" y="130.4">DVREF</text>
<text x="110.2" y="127.9">LINEINR</text>
<text x="125.6" y="130.4">VCC_PLL</text>
<text x="161.7" y="130.3">C109</text>
<text x="174.8" y="131.9">GND</text>
<text x="188.8" y="126.7">+3.0VA</text>
<text x="208.9" y="126.5">100k</text>
<text x="209.8" y="131.8">C111</text>
<text x="110.2" y="135.5">ZQ</text>
<text x="110.2" y="133">DZQ</text>
<text x="125.2" y="135.5">X24MOUT</text>
<text x="127.2" y="133">X24MIN</text>
<text x="149.1" y="135.6" transform="rotate(-90 149.1 135.6)">GND</text>
<text x="161.7" y="135.4">C113</text>
<text x="162" y="135.6" transform="rotate(-90 162 135.6)">GND</text>
<text x="209.8" y="134.2">100n</text>
<text x="94.4" y="141.9">240</text>
<text x="95.5" y="139.4">R80</text>
<text x="103.4" y="139.5">R81</text>
<text x="103.5" y="141.8">240</text>
<text x="149" y="138.1">24MHz</text>
<text x="156.4" y="138.1">Y2</text>
<text x="170.4" y="140.2">GND</text>
<text x="205.1" y="139.4">GND</text>
<text x="98.4" y="148.3">GND</text>
</g>
<g font-size="1.8" fill="#008400">
<text x="86" y="47.9">R64</text>
<text x="173.7" y="116.4">18p</text>
<text x="173.7" y="121.5">18p</text>
<text x="168.7" y="130.3">18p</text>
<text x="168.7" y="135.4">18p</text>
</g>
<g font-size="1.1" fill="#840000">
<text x="154.7" y="132" transform="rotate(-90 154.7 132)">1</text>
<text x="152.4" y="133.4">2</text>
<text x="154.7" y="135.8" transform="rotate(-90 154.7 135.8)">3</text>
<text x="156.9" y="133.4">4</text>
</g>
<g font-size=".9" fill="#840000">
<text x="246.1" y="52.6">GREEN</text>
<text x="253.4" y="52.6">YELLOW</text>
<text x="249.6" y="58.2">75</text>
<text x="253.6" y="58.2">75</text>
<text x="245.8" y="70.3">1000pF 2kV</text>
<text x="249.6" y="68.4">75</text>
<text x="253.6" y="68.4">75</text>
</g>
</svg>
